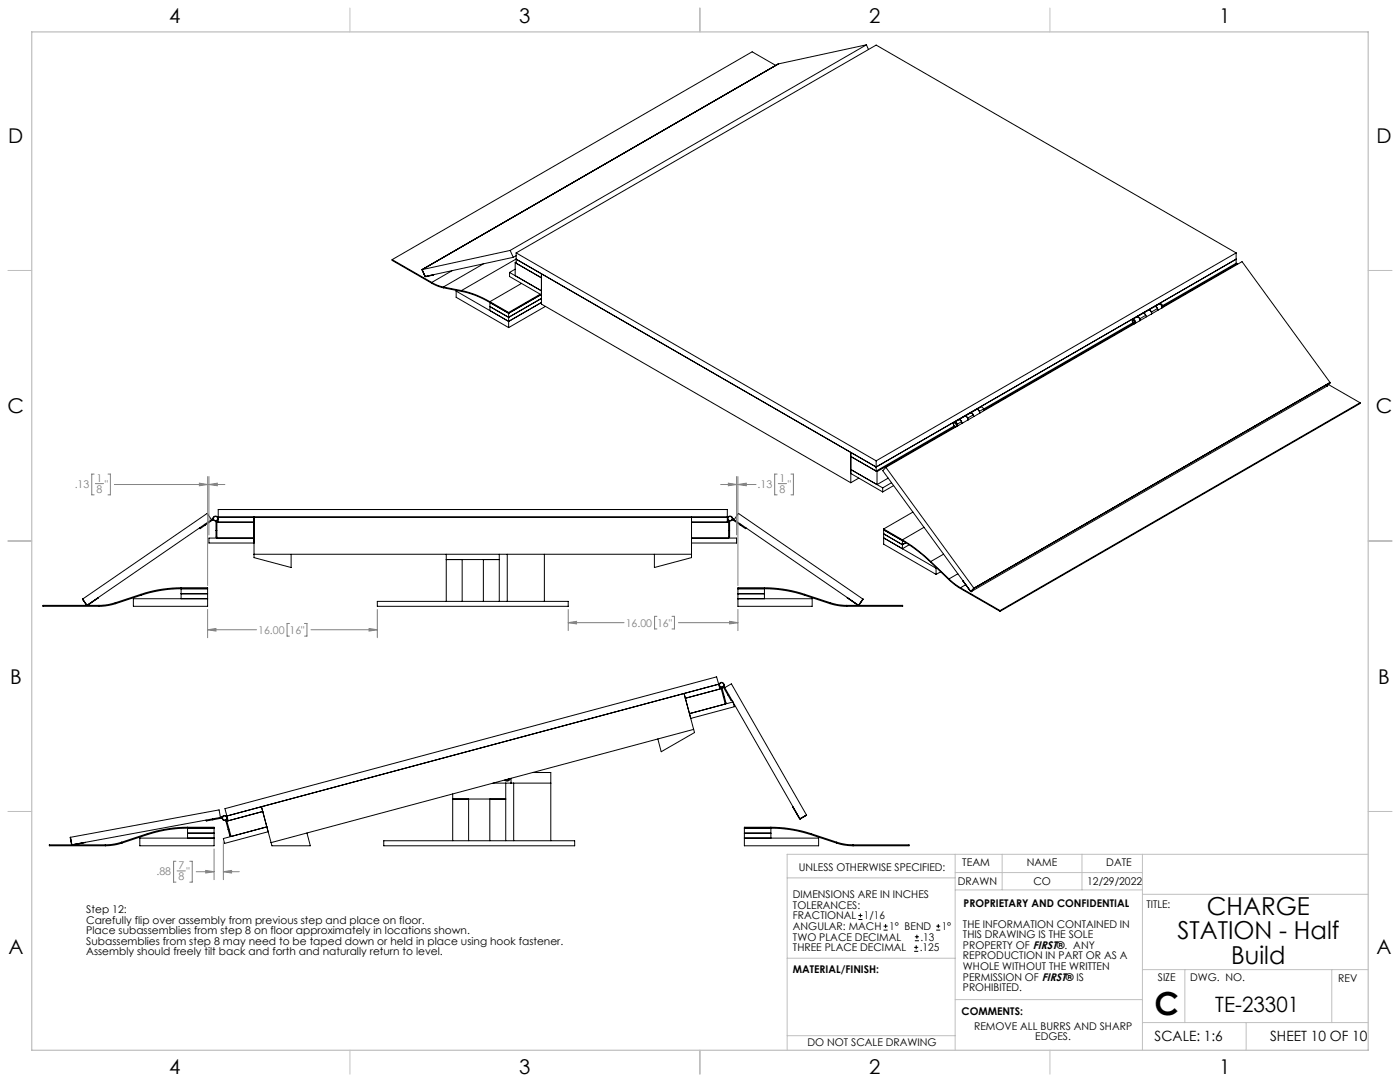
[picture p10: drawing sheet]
<svg xmlns="http://www.w3.org/2000/svg" width="559mm" height="432mm" viewBox="0 0 559 432" stroke-linecap="round" stroke-linejoin="round" font-family="sans-serif">
<g fill="none" stroke="#c0c0c0" stroke-width=".4">
<path d="M139.7 3.2v9.5M279.4 3.2v9.5M419.1 3.2v9.5M3.1 107.9h9.6M546.1 107.9h9.5M3.1 215.9h9.6M546.1 215.9h9.5M3.1 323.8h9.6M546.1 323.8h9.5M314.2 350.3h67M381.2 340.9v78.2M381.2 355.1h74.8"/>
<path d="M381.2 348.2h74.8M400 340.9v14.2M431.9 340.9v14.2M456 340.9v78.2M456 356.9h90.1M546.1 340.9h-231.9v78.2M314.2 382.4h67.2M381.2 398.9h74.8M456 387h90.1M472.9 387v21.1M531.6 387v21.1M139.7 419.1v9.6"/>
<path d="M279.4 419.1v9.6M314.2 413.3h67M419.1 419.1v9.6M456 408.1h90.1M497.4 408.1v11"/>
</g>
<path d="M12.7 12.7h533.4v406.4h-533.4z" fill="none" stroke="#c0c0c0" stroke-width=".5"/>
<g fill="none" stroke="#000" stroke-width=".4">
<path d="M345.8 17.9l-142.2 82M345.8 17.9l-35.1 7.6M345.8 17.9l.8 1.9M309.6 26.1l-9.4-5.4-143.7 82.9M310.7 25.5l-142.3 82.1M310.7 25.5h-.1M203.6 99.9l-35.1 7.7M203.6 99.9l1.3 2.8M156.5 103.6l15.8 9.1M156.5 103.6v.3l15.8 9.1M168.4 107.6l1.3 2.6M168.5 107.6h-.1"/>
<path d="M168.5 107.6l1.2 2.6M172.3 113l2.4 1.2 2.3 .7M172.3 112.7l2.4 1.2 2.3 .6M172.3 112.7v.3M172.9 109.7v.1M172.9 109.8l-3.2 .4M173.2 109.6l-.3 .2M177 114.5v.4M177 114.5l7.2 1.5M177 114.9l7.3 1.4M180.5 108l-8.2 4.7M182.1 116.2v2.4l20.9 12.1"/>
<path d="M182.1 116.2l20.9 12.1 13.1-7.6M182.5 116l-.4 .2M184.2 116a36.7 36.7 0 0 1 11.3 4.4M184.2 116l.1 .3M184.3 116.3a35 35 0 0 1 11.2 4.4l7.5 4.3 12.9-7.4M192.9 105.3l-15.9 9.2M203.4 108.7v1.6l12.7 7.4M204.9 102.7l-35.2 7.6-1.2-2.7M205.6 104.8v5.2l10.5 6.1-12.7-7.4M205.6 107.4l-2.2 1.3M205.6 104.8l10.5 6.1M206 102l-1.1 .7"/>
<path d="M206 103.4l143.7 83M206 100.9v4.2M206 104.6l-.4 .2M206 100.9l143.7 83M206 100.9l143.7-82.9 143.7 82.9M206 103.4l-21.8 12.6M208.2 113.1l-12.7 7.3M215.7 117.4l-12.7 7.3M216.1 119.1l-13.1 7.5-7.5-4.3M216.1 109.3v12.1l123.5 71.3M493.4 103.4l-143.7 83M493.4 100.9v4.2"/>
<path d="M493.4 105.1l-29.4 16.9M493.4 105.1l.3 .2M493.4 100.9l-143.7 83M493.7 105.3l-29.6 17.1M493.7 105.3v.3M195.5 120.4l7.5 4.3M195.5 120.4v3.5M203 124.7v6M217.7 122.3l-14.7 8.4M452.2 128.8l-59.6 34.4M452.2 128.1a.44 .44 0 0 1 .7 0 .44 .44 0 0 1-.3 .7M452.2 129.2l-59.5 34.4"/>
<path d="M452.3 127.8l.3 .1a.44 .44 0 0 1 .4 .5 .44 .44 0 0 1-.4 .4l-.4-.6zM452.4 129.1l.5 .1M452.4 129.1l.1 .2M452.4 127.7l-.1 .1M452.5 129.3v.1M452.5 129l-.1 .1M452.8 129.2l-.3 .1M453 128.7l-.1 .1M453.2 129v-.8a.64 .64 0 0 0-.6-.8 .64 .64 0 0 0-.7 .6l.3 1.6M453.8 126.5a1.21 1.21 0 0 1 1.1 1.5h.1M453.8 126.5l-1.7 .9M453.8 126.5a.89 .89 0 0 1 1.1 .7"/>
<path d="M454.9 127.2l.3 .7M456.2 125.1h.5l.6 .7M456.2 125.1l-2.4 1.4M456.2 125.1a1.07 1.07 0 0 1 1.2 .9M457.3 125.8l-2.4 1.4M457.3 125.8l.3 .7M458.5 123.8l.8 .3 .3 1.2M458.5 123.8h.5l.6 .7M458.5 123.8l-2.3 1.3M459.6 124.5l.2 .7M459.6 125.2v.1M459.6 125.2l.1 .1"/>
<path d="M460.9 122.3l.7 .2 .5 .9M460.9 122.3l.5 .1 .6 .8M460.9 122.3l-2.4 1.5M462 123.2l-2.4 1.3M462 123.2l.2 .6M462.6 121.4a1.17 1.17 0 0 1 1.1 1.5M462.6 121.4l-1.7 .9M462.7 121.3l-.1 .1M462.7 121.3a1.21 1.21 0 0 1 1.2 1.5M462.8 121.2a1.14 1.14 0 0 1 1.2 1.6v-.7a1 1 0 0 0-1.2-.9zM462.8 121.2l-.1 .1M529.8 154l-142.2 82.1"/>
<path d="M529.8 154v.1M530.3 153.5l12.6 7.2M530.9 152.6l-142.2 82.1M530.9 152.6l.1 .2M530.9 152.6l-35.1-48.2-142.2 82.1M531 152.8l-142.2 82M531 152.8l-1.2 1.2M380.6 168.9a.79 .79 0 0 1 .9 .4 .79 .79 0 0 1-.1 1l-.7-.6zM380.8 168.6h.1M380.8 168.6a1.12 1.12 0 0 0 .7 1.8M380.8 168.6a1.2 1.2 0 0 1 1.1 1.5M380.9 170l-31.2 18"/>
<path d="M380.9 168.6h-.1M380.9 168.5l1 .4 .2 1.2-.3-1.1zM381.1 170.3v.3M381.1 170.3l-31 17.9M381.4 170.4v.1M382.1 169.3l.3 .6M382.2 170h.1M383.8 168.3l-.9-.8-1.9 1h.5l.6 .8M383.8 168.3l-1.7 1M383.8 168.3l.2 .6M385.1 166.1l-2.4 1.4 .8 .3 .4 .7M385.1 166.1l1 .5 .2 1"/>
<path d="M385.2 166.1l.5 .1 .5 .7M386.2 166.9l.3 .6M388.5 165.6l-.9-.9-2.4 1.4M388.5 165.6l-2.3 1.3M388.5 165.6l.2 .6M389.8 163.4a.89 .89 0 0 1 1.1 .8M389.8 163.4l-2.4 1.4 .7 .2 .4 .8M389.8 163.4a1.17 1.17 0 0 1 1.1 1.5h.1M390.9 164.2l.3 .6M392.6 163.2l-.9-.8-1.9 1M392.6 163.2l-1.7 1M392.6 163.2l.3 .6"/>
<path d="M542.9 160.7l-143.7 83M542.9 160.7v.3l-143.7 83M339.6 187.4l12.7 7.3M339.6 188.9l12.7 7.4M342.8 190.8l-3.2 1.9M349.7 186.4l-10.1-5.8v12.1M349.7 183.9v4.1M349.7 188l-10.1-5.8 10.5 6M350.1 188.2v5.2l4.4-2.6M352.3 194.7v1.6M353.6 186.5l-1.2 1.4 35.1 48.2 1.2-1.4M353.6 186.5l35.1 48.2"/>
<path d="M355.8 192.7l-3.5 2M356.7 193.8l-4.4 2.5M81.8 209.2l.2 .3M82 209.5l-2.2 1.5-.2-.3M84.4 207.4l-49.7 34.2-1.7-2.5M84.4 207.4l-1.7-2.5-49.7 34.2M84.7 207.2l-.3 .2M84.7 207.2l.2 .3M84.9 207.5l-2.9 2M85.1 207.3l-.2 .2M85.2 206.4l-.5 .8M86.2 211.7v1.2a.95 .95 0 0 0 .4 1.4"/>
<path d="M86.2 211.7h.4M86.3 207.9l-.1 3.8M86.6 208.2h.1M86.6 208.2v6.5M86.6 208.4h14.8M86.9 207.3l-.3 .8M87.1 206.4h203.2M87.1 208.4v-5.1h203.2v5.1M101.4 214.7h-18v2h18M101.4 206.4v16.1l14.8 4v-5.3M276 214.7h18v2h-18M276 206.4v16.1l-14.8 4v-5.3"/>
<path d="M276 208.4h14.8M290.5 207.3l.3 .8M290.8 208.1h.1M290.8 211.7h.4M290.8 208.1v6.6M290.8 208.1h.4M291.1 207.9l.1 .2M291.2 211.7v2.6h-.4M291.2 208.1v3.6M292.2 206.4l.8 1M292.3 207.3l3.1 2.2M293 207.4l49.7 34.2 1.7-2.5"/>
<path d="M293 207.4l1.7-2.5 49.7 34.2M295.4 209.5l2.2 1.5 .2-.3M295.6 209.2l-.2 .3M352.7 211.4l7.5 4.4a59.7 59.7 0 0 1 11.2 8.5M352.7 211.1v6.1l20.9 12M352.7 211.1l7.5 4.3M352.7 213l7.5 4.4 1.4-.8M352.7 214.7l20.9 12.1M360.2 215.4a60.7 60.7 0 0 1 11.3 8.7M360.2 215.4v3.6l2.7-1.6M364.4 204.4l-11.7 6.7M368.8 210.4l-8.6 5"/>
<path d="M33 239.1l1.5 2.4M39.2 238.5l-4.3 3.1-.4-.1M56.3 237.2l.1 .3M56.3 237.2l-10.3 3.4M56.4 237.5l-10.3 3.4M72.3 234.6a51 51 0 0 0-16 2.6M72.3 234.6h10.6v7.4h-29.7v-3.1h29.7M72.3 234.6v4.3M72.3 237h10.6M82.9 235h-10.6a51.9 51.9 0 0 0-15.9 2.5M101.4 221.2h174.6M150.6 240h76.2v2h-76.2z"/>
<path d="M178.1 221.2v18.8M178.1 223.3h21.2M184.5 223.3v16.7M192.9 223.3v16.7M199.3 221.2v18.8M202.5 221.2v18.8M217.3 221.2v18.8M294.5 235h10.6a51.9 51.9 0 0 1 16 2.5M294.5 237h10.6M305.1 234.6a51.4 51.4 0 0 1 16.1 2.6M305.1 234.6h-10.6v7.4h29.7v-3.1h-29.7M305.1 234.6v4.3"/>
<path d="M321.1 237.5l10.2 3.4M321.2 237.2l-.1 .3M321.2 237.2l10.2 3.4M338.2 238.6l4.4 2.9M344.4 239.1l-1.5 2.4M371.4 224.3l7.3 7M371.5 224.1l-.1 .2M371.5 224.1l7.3 6.9M373.6 226.8v2.4M373.8 226.7l-.2 .1M375.5 228.2l-1.9 1M376.6 221.2l-5.1 2.9"/>
<path d="M378.7 231.3l4.7 3.6M378.8 231l4.6 3.6M378.8 231l-.1 .3M382.3 229l-3.5 2M383.4 234.6l15.8 9.1M383.4 234.9l15.8 9.1M383.4 234.6v.3M384.3 231.7l3.2 4.3M385.4 233.4l-2 1.2M387.5 236l.1 .1M387.6 236.1h.1M388.7 234.7l.1 .1"/>
<path d="M388.7 234.7l-1.2 1.3M388.8 234.8l-1.2 1.3M34.5 241.5l.1 .1M39.5 241.6v.4M39.5 241.6h-22.4v.4h22.4M46 240.6l-3.2 .7-3.3 .3M46 240.6l.1 .3M46.1 240.9l-4.1 .9-2.5 .2M331.3 240.9l4.1 .9 2.5 .2M331.4 240.6l3.2 .7 3.3 .3M331.4 240.6l-.1 .3M337.9 241.6h22.4v.4h-22.4"/>
<path d="M337.9 241.6v.4M342.6 241.5h.3M342.6 241.5l-.1 .1M342.9 241.5l-.1 .1M399.2 243.7v.3M273.5 278.7l-.5-1.9 3.9 14.3M273.5 278.7l1.7 6.1M286.8 273.1l-196.2 52.5M286.8 273.1l.5 1.9-13.8 3.7M286.8 273.1l-.8-3-196.2 52.6 .8 2.9M287.2 273.9l.6 .7M287.8 274.6h.1"/>
<path d="M287.8 274.6l.1 .2M287.9 274.8l-14.4 3.9M287.9 274.8l1.6 6.2M288 274.3l.1 .2M288.1 274.5l1 3.5M288.1 274.5l-.3 .1M288.7 274l1.8 3.4M289 273.2l.3 1.2M289.1 278l.3 1.1a.94 .94 0 0 1 0 1.5M289.1 278l-.4 .1M289.3 274.4l2.6-1.5 30 52.4M289.3 274.4l30 52.4 2.6-1.5"/>
<path d="M290.5 277.4l.6 1a.98 .98 0 0 0 1.1 1.1M290.9 277.2l-.4 .2M275.2 284.8l17.4-4.7 .5 1.9-17.4 4.7zM276.9 291.1l.3 1.2-13.3 7.7-1.3-5.1M276.9 291.1l-168.7 45.2M180.7 316.8v18.7M180.7 318.9h21.2M187 318.9v16.6M195.5 318.9v16.6M196.8 312.5h23.1M201.9 312.5v23M202.9 310.9l-.7 .2"/>
<path d="M203.2 310.8a.87 .87 0 0 1-1.3 .4M203.3 310.8l-.8 .7-.7-.3M203.7 310.7a1.3 1.3 0 0 1-1 1 1.3 1.3 0 0 1-1.3-.4M204 310.6v1.9M205 312.5v23M212.6 308.3h7.3v27.2M28.1 334.2l.4 2.8M28.1 334.2l.5 2.8M28.5 337l.1 .1M28.6 337l.2 .1M28.6 337h-.1M34 336.2l-4.6 .9"/>
<path d="M42.1 337.1h-22.4v.4h22.4M42.1 337.1v.4M48.5 336.1l-4 .9-2.4 .1M48.5 336.1l.2 .3M48.7 336.4l-3.3 .9-3.3 .2M58.8 332.7l.1 .4M58.8 332.7l-10.3 3.4M58.9 333.1l-10.2 3.3M74.9 330.1a52.7 52.7 0 0 0-16.1 2.6M74.9 330.1h10.5v7.4h-29.6v-3h29.6M74.9 330.1v4.4M74.9 332.5h10.5"/>
<path d="M84.9 326.8v.4M84.9 327.2l-2.4 .4-.2-.3M85.4 330.5h-10.5a50.3 50.3 0 0 0-16 2.6M88 326.2l-.5-3-59.4 11M88.4 326.1l-59.7 11-.6-2.9M88.4 326.1v.4M88.4 326.1h-.1M88.4 326.5l-3.5 .7M88.7 326.4l-.3 .1M89.1 325.6l-.7 .5M89.1 334.6l17.4-4.6 .5 1.9-17.4 4.7zM90.2 327.3l.9 3.7"/>
<path d="M90.5 327.5h.1M90.5 327.5l.1 .2M90.6 325.6l.5 2M90.6 327.7l1.6 6.1M90.6 326.6l-.1 .8M91.1 331l.6 2.6 .4-.1M91.4 330.9l-.3 .1M104.9 323.9l-.5-2 3.8 14.4M104.9 323.9l-14.3 3.8M104.9 323.9l1.6 6.1M122.5 332.4l1.4 5.1h-15.4l-.3-1.2M153.2 335.5h76.2v2h-76.2z"/>
<path d="M297.1 330.5h10.6a50.3 50.3 0 0 1 15.9 2.6M297.1 332.5h10.6M307.7 330.1a52.7 52.7 0 0 1 16 2.6M307.7 330.1v4.4M307.7 330.1h-10.6v7.4h29.6v-3h-29.6M319.1 326.7l.3 .1M319.2 326.6l.2 .1M319.2 326.6l-.1 .1M319.2 326.6l-2.7-4.5 2.6 4.6M319.4 326.7v.1M321.9 325.3l-2.5 1.5M321.9 325.3l-2.5 1.4"/>
<path d="M323.6 333.1l10.3 3.3M323.7 332.7l-.1 .4M323.7 332.7l10.3 3.4M333.9 336.4l3.2 .9 3.4 .2M334 336.1l4 .9 2.5 .1M334 336.1l-.1 .3M340.5 337.1v.4M340.5 337.1h22.3v.4h-22.3"/>
<circle cx="86" cy="206.9" r=".99"/>
<circle cx="86" cy="206.9" r=".82"/>
<circle cx="291.4" cy="206.9" r=".83"/>
<circle cx="291.4" cy="206.9" r=".99"/>
<circle cx="288" cy="273.3" r=".81"/>
<circle cx="288" cy="273.3" r="1"/>
<circle cx="89.7" cy="326.5" r=".99"/>
<circle cx="89.7" cy="326.4" r=".81"/>
</g>
<g fill="none" stroke="#808080" stroke-width=".4">
<path d="M37.6 189.2h-1v8.3h1M38.1 193h3.2M43.1 189.2h1v8.3h-1M45.6 193.4h37.3M79.6 192.8l3.3 .6-3.3 .5zM82.9 190.2v43.5M83.4 193.4l3.3-.6v1.1zM83.4 190.2v23.3M83.4 193.4h6.3M287.7 193.4h6.3M290.7 192.8l3.3 .6-3.3 .5zM294 190.2v23.3"/>
<path d="M294.5 193.4l3.4-.6v1.1zM294.5 190.2v43.5M294.5 193.4h7.3M310.2 189.2h-1v8.3h1M310.7 193h3.2M315.7 189.2h1v8.3h-1M82.9 251.3l3.3-.5v1zM82.9 243.2v11.3M82.9 251.3h19.5M115.5 248.8h-.9v5.1h.9M121.5 248.8h1v5.1h-1M124.1 251.3h26.5"/>
<path d="M147.3 250.8l3.3 .5-3.3 .5zM150.6 243.2v11.3M226.8 248.5l3.3-.5v1zM226.8 243.2v8.5M226.8 248.5h22.3M262.2 246h-.9v5h.9M268.2 246h1v5h-1M270.8 248.5h23.7M291.3 248l3.2 .5-3.2 .5zM294.5 243.2v8.5M85.4 338.8v12.2M89.1 335.9v15.1"/>
<path d="M70.2 343.7h-.9v8.3h.9M70.7 347.6h3.3M75.7 343.7h1v8.3h-1M78.3 347.9h7.1M82.1 347.4l3.3 .5-3.3 .5zM89.1 347.9l3.3-.5v1zM89.1 347.9h6.4"/>
</g>
<path d="M147.3 250.8l3.3 .5-3.3 .5zM82.9 251.3l3.3-.5v1zM226.8 248.5l3.3-.5v1zM291.3 248l3.2 .5-3.2 .5zM79.6 192.8l3.3 .6-3.3 .5zM83.4 193.4l3.3-.6v1.1zM290.7 192.8l3.3 .6-3.3 .5zM294.5 193.4l3.4-.6v1.1zM89.1 347.9l3.3-.5v1zM82.1 347.4l3.3 .5-3.3 .5z" fill="#808080"/>
<g fill="none" stroke="#000" stroke-width=".4">
<path d="M342.6 367h1.6M342.6 365.4h1.6M343.4 364.6v1.5M352.7 371.2h1.6M352.7 369.6h1.6M353.5 368.8v1.6M364.9 379.7h1.6M364.9 378.1h1.6M365.2 375.4h1.6M365.2 373.8h1.6M365.7 377.3v1.5M366 373v1.6"/>
<path d="M373.7 371.2h1.6M373.7 369.6h1.6M374.5 368.8v1.6"/>
</g>
<text font-size="12.7" x="460.9" y="405.2">C</text>
<g font-size="9.9">
<text x="481.7" y="365">CHARGE</text>
<text x="469.9" y="374.9">STATION - Half</text>
<text x="491.5" y="384.8">Build</text>
</g>
<text font-size="8.5" x="485.1" y="404">TE-23301</text>
<g font-size="8.1">
<text x="67.6" y="9.3">4</text>
<text x="207.3" y="9.3">3</text>
<text x="347" y="9.3">2</text>
<text x="486.7" y="9.3">1</text>
<text x="3.3" y="57">D</text>
<text x="549.4" y="57">D</text>
<text x="3" y="164.9">C</text>
<text x="549.1" y="164.9">C</text>
<text x="4" y="272.9">B</text>
<text x="550.1" y="272.9">B</text>
<text x="3.3" y="380.8">A</text>
<text x="549.4" y="380.8">A</text>
<text x="67.6" y="428.4">4</text>
<text x="207.3" y="428.4">3</text>
<text x="347" y="428.4">2</text>
<text x="486.7" y="428.4">1</text>
</g>
<g font-size="5.6">
<text x="460.9" y="415.2">SCALE: 1:6</text>
<text x="507" y="415.2">SHEET 10 OF 10</text>
</g>
<g font-size="4.2" fill="#808080">
<text x="29.8" y="194.7">.13</text>
<text x="38.5" y="192.4">1</text>
<text x="38.5" y="196.6">8</text>
<text x="41.8" y="194.7">&quot;</text>
<text x="302.4" y="194.7">.13</text>
<text x="311.1" y="192.4">1</text>
<text x="311.1" y="196.6">8</text>
<text x="314.4" y="194.7">&quot;</text>
<text x="249.8" y="250.1">16.00</text>
<text x="262.2" y="250.1">16&quot;</text>
<text x="103.1" y="252.9">16.00</text>
<text x="115.6" y="252.9">16&quot;</text>
<text x="71.2" y="346.9">7</text>
<text x="62.5" y="349.2">.88</text>
<text x="71.2" y="351.1">8</text>
<text x="74.5" y="349.2">&quot;</text>
</g>
<g font-size="4.2">
<text x="318.8" y="347.7">UNLESS OTHERWISE SPECIFIED:</text>
<text x="384.1" y="345.5">TEAM</text>
<text x="409.9" y="345.7">NAME</text>
<text x="441.6" y="345.7">DATE</text>
<text x="382.3" y="353.3">DRAWN</text>
<text x="412.5" y="353.3">CO</text>
<text x="434" y="353.3">12/29/2022</text>
<text x="316.5" y="358.5">DIMENSIONS ARE IN INCHES</text>
<text x="34.4" y="364.5">Step 12:</text>
<text x="316.5" y="362.7">TOLERANCES:</text>
<text x="384.6" y="361.9">PROPRIETARY AND CONFIDENTIAL</text>
<text x="457.6" y="362.3">TITLE:</text>
<text x="34.4" y="368.6">Carefully flip over assembly from previous step and place on floor.</text>
<text x="316.5" y="371.2">ANGULAR: MACH</text>
<text x="316.5" y="366.9">FRACTIONAL</text>
<text x="344.8" y="366.9">1/16</text>
<text x="354.9" y="371.2">1° BEND</text>
<text x="375.9" y="371.2">1°</text>
<text x="384.4" y="370.2">THE INFORMATION CONTAINED IN</text>
<text x="34.4" y="372.8">Place subassemblies from step 8 on floor approximately in locations shown.</text>
<text x="34.4" y="377">Subassemblies from step 8 may need to be taped down or held in place using hook fastener.</text>
<text x="316.5" y="375.4">TWO PLACE DECIMAL</text>
<text x="367.4" y="375.4">.13</text>
<text x="384.4" y="374.4">THIS DRAWING IS THE SOLE</text>
<text x="34.4" y="381.2">Assembly should freely tilt back and forth and naturally return to level.</text>
<text x="316.5" y="379.6">THREE PLACE DECIMAL</text>
<text x="367.1" y="379.6">.125</text>
<text x="384.4" y="378.6">PROPERTY OF FIRST®. ANY</text>
<text x="384.4" y="382.9">REPRODUCTION IN PART OR AS A</text>
<text x="316.5" y="388.4">MATERIAL/FINISH:</text>
<text x="384.4" y="387.1">WHOLE WITHOUT THE WRITTEN</text>
<text x="384.4" y="391.3">PERMISSION OF FIRST® IS</text>
<text x="384.4" y="395.6">PROHIBITED.</text>
<text x="462.2" y="391.3">SIZE</text>
<text x="475.1" y="391.3">DWG. NO.</text>
<text x="534.1" y="391.8">REV</text>
<text x="383.8" y="405.1">COMMENTS:</text>
<text x="388.8" y="410.9">REMOVE ALL BURRS AND SHARP</text>
<text x="322.3" y="417.6">DO NOT SCALE DRAWING</text>
<text x="413.2" y="415.2">EDGES.</text>
</g>
</svg>
